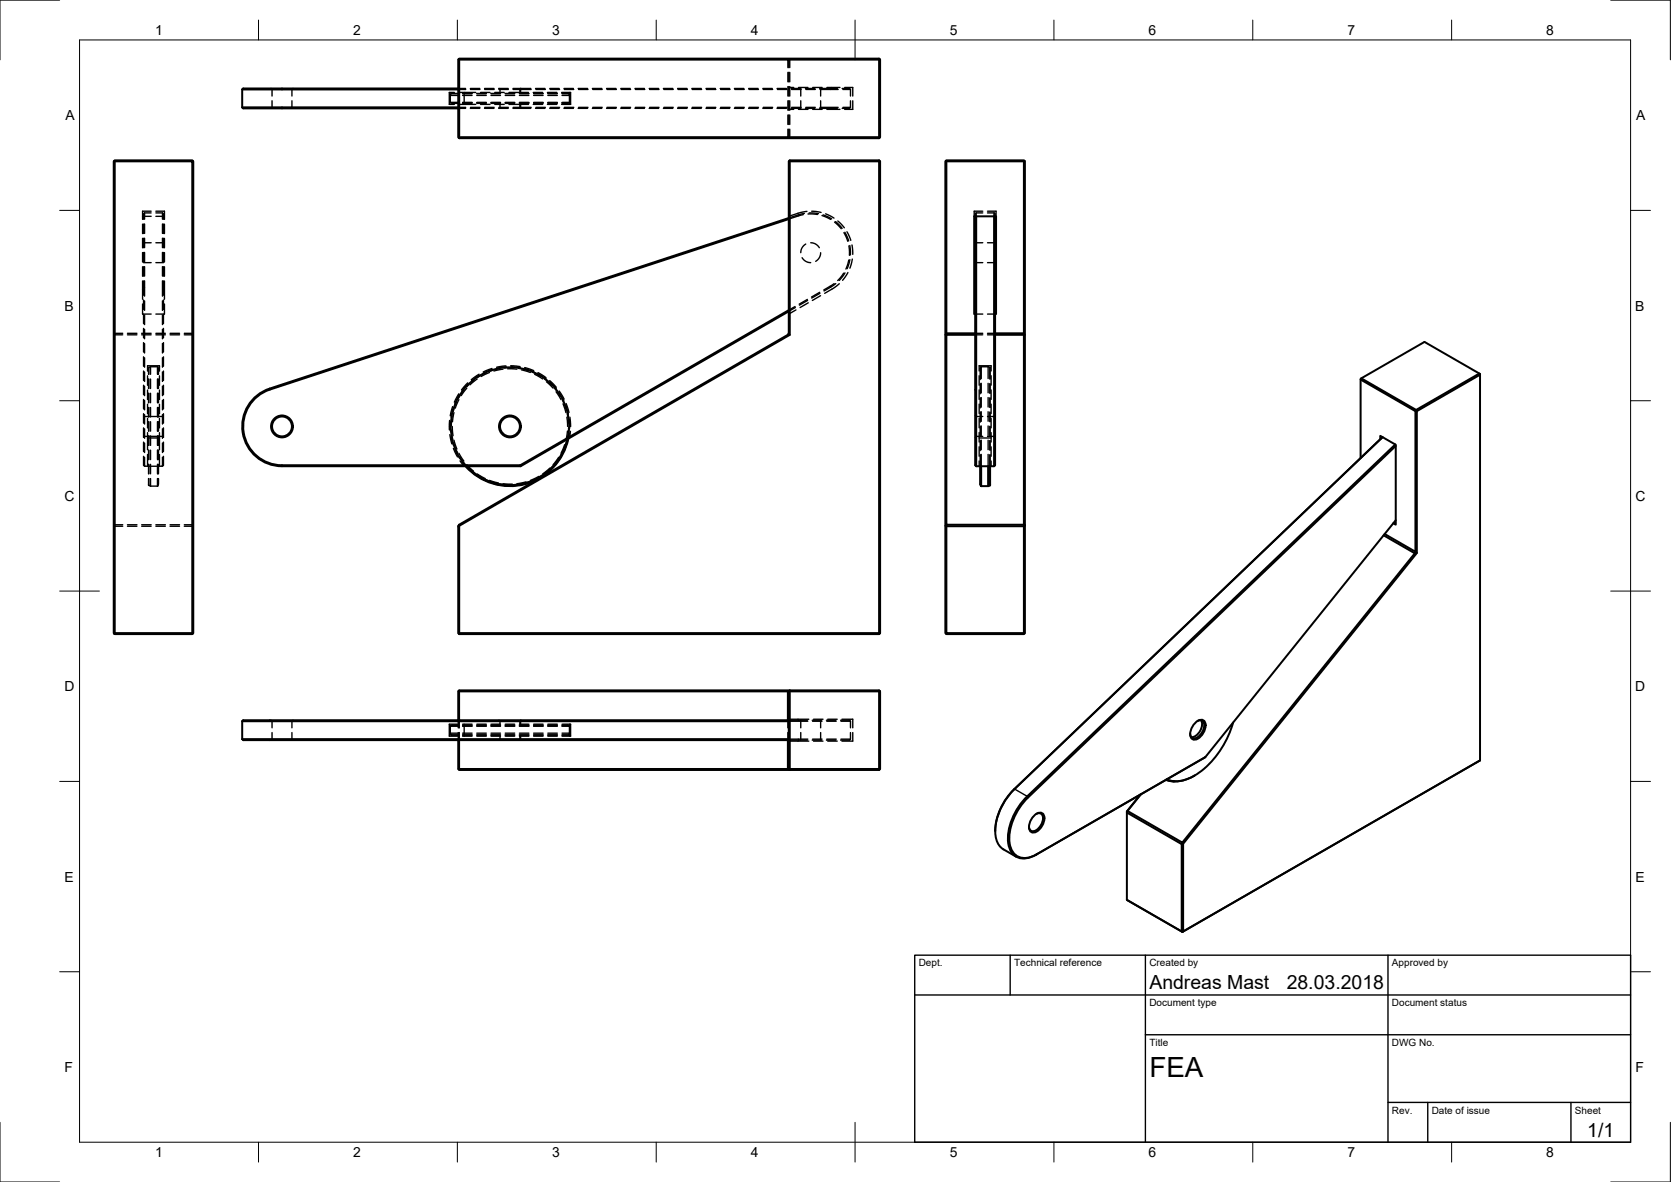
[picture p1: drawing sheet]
<svg xmlns="http://www.w3.org/2000/svg" width="420mm" height="297mm" viewBox="0 0 420 297" stroke-linecap="round" stroke-linejoin="round" font-family="sans-serif">
<!-- layer: Sichtbar -->
<g fill="none" stroke="#000" stroke-width=".5">
<path d="M115.3 14.9v19.7l-.1-19.6 .3-.3h105.5l.3 .3-.1 19.6v-19.7M115.5 15h105.5M60.9 27l.3 .2h54M60.9 27h54.3M60.9 22.5h54.3M60.9 22.5v4.5M115.2 22.2h-54l-.3 .3M115.3 34.6h105.9M115.5 34.5h105.5M28.7 40.4h19.8M28.8 40.5h19.5v118.6M48.3 40.5h.3l-.1 118.7"/>
<path d="M198.3 55.1l-130.4 42.8a9.8 9.8 0 0 0-6.6 10.8 9.8 9.8 0 0 0 9.6 8.2h59.9M198.3 54.8l-130.5 42.9a10 10 0 0 0-6.8 11 10 10 0 0 0 9.9 8.5h60l67.4-39M198.5 40.4l.1 43.8M198.6 40.5h22.4M221.2 40.4l-22.6-.1-.3 .2v43.3l-.2 .3-82.7 47.8-.2 .3 .1 27 .2-27.1M237.8 40.4h19.8zM237.8 40.4l-.1 43.8 .4-.3-.1-.1M238 40.5v43.3M245.2 54.4v62.5l.3 .3v-62.8M250 54.4v62.8h-4.5M250.2 54.4v62.5l-.2 .3M257.5 40.5v43.3"/>
<path d="M257.6 40.4l.1 43.8M198.3 77.9l-67.5 39M245.2 78.9h-.2v-24.5h5.5v24.5h-.3M198.2 83.9l.4 .3-83.1 47.9h-.2M237.7 84.2v47.9M238 84.1v47.8h19.5v-47.8M238 83.8h7.2M238.1 83.9l-.1 .2h7.2M250.2 83.8h7.3M257.3 83.9l.2 .2h-7.3M257.3 83.9l.4 .3v47.9h-.1M257.5 83.8l-.2 .1"/>
<path d="M342.1 95.2l.2-.1 13.8 7.9v.2l-.2 .1-13.8-7.9zM342.1 95.4v19.7M342.3 95.1l15.9-9.2 13.9 8.1v97.1M372 93.9l-15.9 9.1M372.1 94.2l-15.8 9.1M130.8 116.9l.1 .3M142.6 110.4a14.8 14.8 0 0 1-25.2 6.8M142.7 110.4a14.8 14.8 0 0 1-25.4 6.8M142.9 110.2a15 15 0 0 1-10.8 11.5 15 15 0 0 1-15.1-4.5M246.5 117.2v4.5l.1 .4M246.6 117.2v4.9M246.7 117.2v5"/>
<path d="M248.5 117.2v5M248.9 117.2v4.8M249 117.2l-.1 4.8M347.1 110.4v-.9l3.8 2.3v20.1l-.6-.4M347.6 109.9l-92.6 88.5a15.2 15.2 0 0 0-4.8 10.5M350.8 111.7l-92.5 88.4a15.1 15.1 0 0 0-4.8 11.8 4 4 0 0 0 6 3.4l43.6-25M350.9 112.1l-92.4 88.3a14.8 14.8 0 0 0-4.6 11.5 3.9 3.9 0 0 0 5.8 3.3l43.4-24.9M355.9 103.3v35.4l-7.7-4.5M356.1 103.2l.2 .1v35.7M237.8 132.1h-.1l.1 27.1M238 131.9v.3h19.5v-.3M238 132.2v26.9h19.5"/>
<path d="M246.6 122.1l.1 .1M246.7 122.2h1.8M248.9 122l-.4 .2M257.7 132.1l-.1 27.1-.1-27M347.9 134.5l7.8 4.5v-.2M350.9 130.7l-47.8 59.6M355.7 139l-58.4 72.7-13.8-7.9 3.4-4.2M355.7 138.8l.6 .2-58.8 73h-.2M355.9 138.7l-.2 .1M28.8 159.1l19.7 .1-19.7 .1zM28.8 159.1l-.1-118.7v118.8M115.3 159.2l105.7 .1 .3-.2-.1-118.7v118.8"/>
<path d="M115.5 159.1h105.5M238 159.1v.2l19.6-.1M115.3 173.6l.2-.1h105.5l.3 .2v19.5l-.3 .3h-22.4M115.3 173.6l-.1 7.4M115.3 173.6l.1 .1M115.4 173.7h82.7M115.4 173.7v7.3M198.3 173.7h.3l-.1 19.7zM198.3 173.7h-.2v7.3M198.6 173.5l-.1 .1M198.6 173.7h22.4M221.2 173.6v19.8"/>
<path d="M60.9 185.7l.3 .3h137.1M60.9 181.2h137.4M60.9 185.7h137.4M60.9 181.2v4.5M115.2 186v7.2h.2M115.3 193.4l.2 .1h83.1M115.4 186v7.2M115.4 193.2h82.7M198.1 186v7.2h.2M198.3 181h-137.1l-.3 .2M198.5 193.4l.1 .1M198.6 193.2h22.4"/>
<path d="M255.1 198.3a14.8 14.8 0 0 0-4.7 12.3 4.3 4.3 0 0 0 1.9 2.9l3.2 1.8M286.7 199.7l-3.4 4.3M293.2 196l2.2 .4M300.3 181.9a1.65 1.65 0 0 1 2.6-.6 3.6 3.6 0 0 1-2.7 4.6 1.66 1.66 0 0 1-.7-2.5zM300.4 194.9a7.9 7.9 0 0 1-7.1 1M301.1 181.2a1.07 1.07 0 0 1 1.2-.1 1.07 1.07 0 0 1 .5 1.2 3.4 3.4 0 0 1-2.6 3.3 1.05 1.05 0 0 1-.9-1.2M302 181a3.2 3.2 0 0 1-2.5 4.2M310.1 181.6a23 23 0 0 1-10.3 13.6 7.5 7.5 0 0 1-6.4 .7M372.1 191.1l-74.8 43.1-14-8.1M372.1 191.1l-.1 .1M259.8 205.2a1.65 1.65 0 0 1 2.6-.6 3.6 3.6 0 0 1-2.7 4.6 1.66 1.66 0 0 1-.8-2.5zM260.6 204.5a1.07 1.07 0 0 1 1.2 0 1.07 1.07 0 0 1 .5 1.1 3.4 3.4 0 0 1-2.7 3.3 1.05 1.05 0 0 1-.9-1.2"/>
<path d="M283.3 204.2v21.9l13.8 8M283.5 203.8l-.2 .4 13.8 7.9 .2-.4M297.5 212v22.1l-.2 .1-.2-.1v-22"/>
<circle cx="70.9" cy="107.2" r="2.75"/>
<circle cx="70.9" cy="107.2" r="2.5"/>
<circle cx="128.2" cy="107.2" r="2.75"/>
<circle cx="128.2" cy="107.2" r="2.5"/>
</g>
<!-- layer: Verdeckt -->
<g fill="none" stroke="#000" stroke-width=".35">
<path d="M115.3 14.9l.2 .1M115.4 15v2M115.4 18.2v2.4M198.1 18.2v2.4M198.3 15v2M198.3 18.2v2.4M198.5 14.9l.1 2.1M198.6 14.7l-.4 .4-.1-.1v2M198.6 18.2v2.4M68.2 22.2l.2 .3v1.6M68.4 25.3v1.7l-.2 .2M73.4 25.3v1.7l.3 .2"/>
<path d="M73.7 22.2l-.3 .3v1.6M113.2 25.7h1.9M113.2 24h1.9M113.2 24v1.7M113.2 25.7l.1 .1M113.3 25.8l.4 .2h1.4M113.3 25.8h1.8M113.4 23.6h1.7M113.4 23.6l-.2 .4M114.2 23.2h-1.2v3h1.2M115.1 23.5l-1.7 .1M115.2 27.2h1.9"/>
<path d="M115.2 22.2h1.9M115.2 27h1.9M115.2 22.5h1.9M115.4 21.8v2.3M115.4 25.3v2.4M115.4 28.9v2.4M115.4 32.5v2M115.4 34.5h.1M115.4 34.5l-.1 .1M115.4 23.2h1.3M115.4 26.2h1.3M116.3 26h2.4"/>
<path d="M116.3 25.8h2.4M116.3 25.7h2.4M116.3 24h2.4M116.3 23.6h2.4M116.3 23.5h2.4M118.3 27.2h2.3M118.3 22.2h2.3M118.3 27h2.4M118.3 22.5h2.4M119.6 23.2h-2.9v3h2.9M119.9 26h2.4M119.9 25.8h2.4"/>
<path d="M119.9 25.7h2.4M119.9 24h2.4M119.9 23.6h2.4M119.9 23.5h2.4M120.8 26.2h2.4M120.8 23.2h2.4M121.8 27.2h2.4M121.8 22.2h2.4M121.9 27h2.3M121.9 22.5h2.3M123.5 26h2.3M123.5 25.8h2.3"/>
<path d="M123.5 25.7h2.3M123.5 24h2.3M123.5 23.6h2.3M123.5 23.5h2.3M124.4 26.2h2.4M124.4 23.2h2.4M125.4 27.2h2.4M125.4 22.2h2.4M125.4 27h2.4M125.4 22.5h2.4M125.5 22.2l.2 .3v.7M125.7 26.2v.8l-.2 .2"/>
<path d="M127 26h2.4M127 25.8h2.4M127 25.7h2.4M127 24h2.4M127 23.6h2.4M127 23.5h2.4M128 26.2h2.9l-.1 1M129 27.2h4.5M129 22.2h4.5M129 22.5h4.6M129 27h4.6M130.6 26h2.4"/>
<path d="M130.6 25.8h2.4M130.6 25.7h2.4M130.6 24h2.4M130.6 23.6h2.4M130.6 23.5h2.4M130.7 26.2v.8l.3 .2M130.8 22.2l.1 1h-2.9M130.9 26.2h2M130.9 23.2h2M131 22.2l-.3 .3v.7M134.1 26.2h2.4M134.1 23.2h2.4"/>
<path d="M134.2 26h2.4M134.2 25.8h2.4M134.2 25.7h2.4M134.2 24h2.4M134.2 23.6h2.4M134.2 23.5h2.4M134.7 27.2h2.3M134.7 22.2h2.3M134.8 27h2.3M134.8 22.5h2.3M137.6 26.2h2.4M137.6 23.2h2.4"/>
<path d="M137.7 26h2.4M137.7 25.8h2.4M137.7 25.7h2.4M137.7 24h2.4M137.7 23.6h2.4M137.7 23.5h2.4M138.2 27.2h2.4M138.2 22.2h2.4M138.3 27h2.4M138.3 22.5h2.4M141.2 23.2h2v3h-2M141.3 25.8h1.8"/>
<path d="M141.3 25.7h1.9M141.3 24h1.9M141.3 23.6h1.7M141.3 23.5l1.7 .1M141.8 27.2h2.4M141.8 22.2h2.4M141.9 27h2.4M141.9 22.5h2.4M143 23.6l.2 .4M143.1 25.8l-.4 .2h-1.4M143.2 23.2h.3v3h-.3M143.2 24v1.7"/>
<path d="M143.2 25.7l-.1 .1M145.4 27.2h2.4M145.4 22.2h2.4M145.5 27h2.3M145.5 22.5h2.3M148.9 27.2h2.4M148.9 22.2h2.4M149 27h2.4M149 22.5h2.4M152.5 27.2h2.4M152.5 22.2h2.4M152.6 27h2.4"/>
<path d="M152.6 22.5h2.4M156.1 27.2h2.4M156.1 22.2h2.4M156.2 27h2.4M156.2 22.5h2.4M159.7 27.2h2.3M159.7 22.2h2.3M159.8 27h2.3M159.8 22.5h2.3M163.2 27.2h2.4M163.2 22.2h2.4M163.3 27h2.4"/>
<path d="M163.3 22.5h2.4M166.8 27.2h2.4M166.8 22.2h2.4M166.9 27h2.4M166.9 22.5h2.4M170.4 27.2h2.4M170.4 22.2h2.4M170.5 27h2.4M170.5 22.5h2.4M173.9 27.2h2.4M173.9 22.2h2.4M174 27h2.4"/>
<path d="M174 22.5h2.4M177.5 27.2h2.4M177.5 22.2h2.4M177.6 27h2.4M177.6 22.5h2.4M181.1 27.2h2.4M181.1 22.2h2.4M181.2 27h2.4M181.2 22.5h2.4M184.7 27.2h2.3M184.7 22.2h2.3M184.8 27h2.3"/>
<path d="M184.8 22.5h2.3M188.2 27.2h2.4M188.2 22.2h2.4M188.3 27h2.4M188.3 22.5h2.4M191.8 27.2h2.4M191.8 22.2h2.4M191.9 27h2.4M191.9 22.5h2.4M195.4 27.2h2.4M195.4 22.2h2.4M195.5 27h2.4"/>
<path d="M195.5 22.5h2.4M198.1 32.5v2l.1-.1 .4 .3M198.1 21.8v2.3M198.1 25.3v2.4M198.1 28.9v2.4M198.3 21.8v2.3M198.3 25.3v2.4M198.3 28.9v2.4M198.3 32.5v2M198.3 27.5h1.3M198.3 22h1.3M198.6 32.5l-.1 2.1"/>
<path d="M198.6 21.8v2.3M198.6 25.3v2.4M198.6 28.9v2.4M198.9 22.2h2.4v1.9M199 27h2.4M199 22.5h2.4M200.8 27.5h2.4M200.8 22h2.4M201.3 25.3v1.9h-2.4M202.5 27.2h2.4M202.5 22.2h2.4M202.6 27h2.4"/>
<path d="M202.6 22.5h2.4M204.3 27.5h2.4M204.3 22h2.4M206.1 27.2h4.5M206.1 22.2h4.5M206.2 27h4.6M206.2 22.5h4.6M206.3 22.2v1.9M206.3 25.3v1.9M207.9 27.5h3.3M207.9 22h3.3M211.8 22.2h1.8l.2 .3"/>
<path d="M211.9 27h1.9M211.9 22.5h1.9M212.4 22h2v2.1M213.8 27l-.2 .2h-1.8M213.8 22.5v1.6M213.8 25.3v1.7M214.4 25.3v2.2h-2M35.8 59.9v2.4M35.8 56.3v2.4M35.8 54.4h2.2M36.1 56.3v2.4M36.1 59.9v2.4"/>
<path d="M36.3 53.5l-.2 .3v1.3M36.3 59.9v2.3M36.3 56.3v2.4M36.3 53.5v1.6M36.3 53.5h1.7M38 53.1h-2.2v2M39.2 53.1h2.1v2M39.2 53.5h1.6M39.2 54.4h2.1M40.8 53.5l.3 .3v1.3M40.8 53.5v1.6M40.8 56.3v2.4"/>
<path d="M40.8 59.9v2.3M41.1 59.9v2.4M41.1 56.3v2.4M41.3 56.3v2.4M41.3 59.9v2.4M202 53.9l-3.7 1.2M202.3 53.6l-4 1.2M202.9 53.1l-1.6 .3-3 1M203.2 53.8l2.3 .1M203.4 53.5l2.4 .2M204.1 53.1l2.3 .3M206.7 54.2l2.2 .9"/>
<path d="M207 54l2.1 1M207.6 53.7l2.1 1.1M209.8 55.8l1.7 1.7M210.1 55.7l1.7 1.7M210.7 55.5l1.6 1.7M212.2 58.5l1 2.1M212.4 58.4l1 2.1M213 58.2l.9 2.2M245.5 53.5l-.3 .3v.6M245.5 53.5v.9M245.5 53.5h1.6M247.1 53.1h-2.1v1.3"/>
<path d="M248.3 53.1h2.2v1.3M248.3 53.5h1.7M250 53.5l.2 .3v.6M250 53.5v.9M35.8 70.6v4.6M35.8 67v2.4M35.8 63.5v2.3M35.8 76.4v2.5h2.2M36.1 63.4v2.4M36.1 67v2.4M36.1 70.6v3.6M36.1 61h1.9"/>
<path d="M36.1 66h1.9M36.1 75.4v2.4M36.1 79v2.3M36.3 70.6v3.8M36.3 67v2.4M36.3 63.4v2.4M36.3 75.6v2.4M36.3 79.2v2.4M39.2 61h1.9M39.2 66h1.9M40.8 63.4v2.4M40.8 67v2.4"/>
<path d="M40.8 70.6v3.8M40.8 75.6v2.4M40.8 79.2v2.4M41.1 70.6v3.6M41.1 67v2.4M41.1 63.4v2.4M41.1 75.4v2.4M41.1 79v2.3M41.3 63.5v2.3M41.3 67v2.4M41.3 70.6v4.6M41.3 76.4v2.5h-2.1"/>
<path d="M199.9 77l-1.6 .9M200 77.3l-1.7 .9M200.1 77.9l-1.8 1M201.7 64.8l.9 .9 1.2 .3M202.6 61.3l-.9 .9-.4 1.3M203 75.2l-2.1 1.2M203.1 75.5l-2.1 1.2M203.2 76.1l-2 1.2M203.8 61l1.3 .3 .9 1M206.1 73.5l-2.1 1.2M206.2 73.7l-2.1 1.2M206.3 74.3l-2 1.2"/>
<path d="M206.3 63.5l-.3 1.2-.9 1M209.7 71.3l-2.6 1.6M210.1 71.3l-2.9 1.8M211 71.3l-1.3 1-2.3 1.4M212.1 68.7l-1.5 1.8M212.5 68.6l-1.5 1.9M213.2 68.5l-1.3 1.9M213.4 65.3l-.7 2.3M213.4 61.8l.2 2.4M213.7 61.7l.1 2.4M213.7 65.2l-.7 2.3M214.2 61.6l.2 2.3"/>
<path d="M214.3 65.1l-.6 2.3M245.2 78.9h1.9M245.2 61h1.9M245.2 66h1.9M248.3 78.9h1.9M248.3 61h1.9M248.3 66h1.9M29 83.9l-.2 .2h2.1M29 83.9l-.4 .3M30.9 83.8h-2.1l.2 .1M32 83.8h2.4M32 84.1h2.4"/>
<path d="M35.6 83.8h2.4M35.6 84.1h2.4M36.1 82.5v2.4M36.1 86.1v2.4M36.1 89.7v2.4M36.1 93.2v2.4M36.1 96.8v2.4M36.3 82.8v2.3M36.3 86.3v2.4M36.3 89.9v2.4M36.3 93.5v2.4M36.3 97v2.4"/>
<path d="M37.1 98v2.4M37.1 94.4v2.4M37.1 93.3v-1.4h3v1.4M37.3 95.3v2.3M37.3 98.8v2.4M37.4 92.3v1.8M37.4 95.3v2.3M37.4 98.8v2.4M37.4 92.3l-.1 1.8M37.8 98.8v2.4M37.8 95.3v2.3M37.8 92.2v1.9"/>
<path d="M37.8 92.2h1.8M37.8 92.2l-.4 .1M39.2 83.8h2.4M39.2 84.1h2.4M39.6 92.2v1.9M39.6 95.3v2.3M39.6 98.8v2.4M39.6 92.2h.1M39.7 92.2l.1 .5v1.4M39.7 92.2v1.9M39.7 95.3v2.3M39.7 98.8v2.4"/>
<path d="M39.8 98.8v2.4M39.8 95.3v2.3M40.1 94.4v2.4M40.1 98v2.4M40.8 82.8v2.3M40.8 86.3v2.4M40.8 89.9v2.4M40.8 93.5v2.4M40.8 97v2.4M41.1 82.5v2.4M41.1 86.1v2.4M41.1 89.7v2.4"/>
<path d="M41.1 93.2v2.4M41.1 96.8v2.4M42.8 83.8h2.3M42.8 84.1h2.3M46.3 83.8h2l-.1 .1 .4 .3M48.2 83.9l.1 .2h-2M115.4 99l-1.2 2.1M115.5 99.3l-1.1 2.1M115.6 99.5l-1.1 2.1M116.3 98.2l-1.3 2M116.6 98.1l-1.3 2M117.4 97.5l-1.4 1.9"/>
<path d="M117.6 96.2l-1.6 1.8M117.7 96.5l-1.6 1.8M117.8 96.7l-1.6 1.8M118.8 95.6l-1.7 1.7M119.1 95.6l-1.7 1.6M120 95.2l-1.8 1.5M120.4 94l-1.9 1.4M120.5 94.3l-1.9 1.4M120.6 94.5l-2 1.4M121.8 93.7l-2.1 1.2M122.2 93.7l-2.1 1.2M123.1 93.6l-2.1 1"/>
<path d="M123.7 92.6l-2.2 .9M123.8 92.8l-2.2 .9M123.8 93l-2.2 .9M125.2 92.5l-2.3 .7M125.6 92.7l-2.3 .6M126.5 92.8l-2.3 .4M127.2 91.9l-2.3 .4M127.3 92.2l-2.4 .3M127.3 92.4l-2.3 .3M127.6 92.7l2.4 .1M128.4 91.9l2.4 .2M128.5 92.2l2.3 .2"/>
<path d="M128.5 92.3l2.4 .3M128.8 92.3h-2.4M129.1 92.4l-2.4 .1M130 92.3l2.4 .5M130.3 92.6l2.3 .5M131.1 93l2.3 .6M131.9 92.4l2.3 .7M132 92.6l2.2 .8M132 92.8l2.3 .8M133.5 93.2l2.2 1M133.7 93.5l2.2 1.1M134.4 94.1l2.1 1.1"/>
<path d="M135.3 93.6l2 1.3M135.3 93.9l2 1.3M135.3 94.2l2 1.3M136.7 94.9l1.9 1.5M136.9 95.2l1.8 1.6M137.4 95.9l1.7 1.6M138.2 95.6l1.7 1.7M138.2 96l1.7 1.7M138.2 96.2l1.7 1.8M139.4 97.3l1.4 1.9M139.5 97.6l1.4 2M139.8 98.5l1.3 1.9"/>
<path d="M140.6 98.9l1.1 2.1M140.6 98.7l1.2 2M140.6 98.3l1.2 2M238 83.8v.3M245.2 83.8h1.9M245.2 84.1h1.9M246.2 93.2v-1.3h3v1.3M246.2 98v2.4M246.2 94.4v2.4M246.5 96.6v2.4M246.6 92.2l-.1 .5v2.7M246.6 99.9v2.4"/>
<path d="M246.6 96.4v2.3M246.6 92.2v3M246.7 99.9v2.4M246.7 96.3v2.4M246.7 92.2v2.9M246.7 92.2h-.1M246.7 92.2h1.8M248.3 83.8h1.9M248.3 84.1h1.9M248.5 92.2v2.9M248.5 96.3v2.4M248.5 99.9v2.4"/>
<path d="M248.5 92.2l.4 .1M248.9 100v2.4M248.9 96.4v2.4M248.9 92.3v2.9M248.9 92.3l.1 3M249 96.5v2.3M249.2 94.4v2.4M249.2 98v2.4M257.5 83.8v.3M36.1 109.9l.2-.2h4.5l.3 .2M36.1 104.4l.2 .3h4.5l.3-.3M36.1 100.4v2.4"/>
<path d="M36.1 104v2.3M36.1 107.5v2.4M36.1 111.1v2.4M36.1 114.7v2.2l.2 .3M36.3 114.9v2.3h4.5v-2.3M36.3 100.6v2.4M36.3 104.2v2.4M36.3 107.8v2.3M36.3 111.3v2.4M37.1 113v-2.9h3v2.9M37.1 108.7v1.4M37.1 105.2v2.3"/>
<path d="M37.1 101.6v2.4M37.1 114.2v3M37.3 102.4v2.4M37.3 106v2.4M37.3 109.5v2.4M37.3 113.1v2.4M37.3 116.7v2.4M37.4 102.4v2.4M37.4 106v2.4M37.4 109.5v2.4M37.4 113.1v2.4M37.4 116.7v2.4"/>
<path d="M37.8 116.7v2.4M37.8 113.1v2.4M37.8 109.5v2.4M37.8 106v2.4M37.8 102.4v2.4M39.6 102.4v2.4M39.6 106v2.4M39.6 109.5v2.4M39.6 113.1v2.4M39.6 116.7v2.4M39.7 102.4v2.4M39.7 106v2.4"/>
<path d="M39.7 109.5v2.4M39.7 113.1v2.4M39.7 116.7v2.4M39.8 116.7v2.4M39.8 113.1v2.4M39.8 109.5v2.4M39.8 106v2.4M39.8 102.4v2.4M40.1 101.6v2.4M40.1 105.2v2.3M40.1 108.7v1.4M40.1 114.2v3"/>
<path d="M40.8 100.6v2.4M40.8 104.2v2.4M40.8 107.8v2.3M40.8 111.3v2.4M41.1 100.4v2.4M41.1 104v2.3M41.1 107.5v2.4M41.1 111.1v2.4M41.1 114.7v2.2l-.3 .3M113 105.7v2.3M113.1 109.2l.5 2.3M113.3 106v2.4"/>
<path d="M113.3 108.4l.4 2.3M113.4 109.5l.6 2.4M113.4 106.2l.1 2.4M113.5 104.8l-.2 2.4M113.5 108.1l.3 2.4M113.6 109.8l.6 2.3M113.7 104.5l-.2 2.4M113.7 107.2l.2 2.3M113.8 102.2l-.6 2.3M114 102.5l-.6 2.3M114 112.7l1 2.1M114.1 111.9l.9 2.2"/>
<path d="M114.1 102.7l-.5 2.3M114.1 103.7l-.3 2.3M114.1 110.6l.8 2.2M114.2 111.6l.9 2.2M114.4 113l1.1 2.1M114.5 101.3l-.8 2.3M114.7 113.2l1.1 2.1M114.8 101.1l-.8 2.3M115.4 100.4l-.9 2.2M115.4 113.9l1.2 2M115.6 115.1l1.5 2M115.6 114.8l1.8 2.4"/>
<path d="M115.7 115.8l1 1.4M116.2 116.1l.8 1.1M116.5 116.2l.8 1M117.4 116.8l1.7 1.6M117.9 117.9l1.8 1.5M120 119.1l2 1.2M135.5 119.7l-2.1 1M136.7 119.4l-2.1 1.3M138.3 117.6l-1.8 1.5M139.4 117.1l-1.7 1.6M140.5 114.9l-1.4 1.9M141.4 100.6l.9 2.2"/>
<path d="M141.4 114.1l-1.2 2M141.4 100.2l1 2.2M141.6 101.5l.7 2.2M142 111.8l-.9 2.1M142.2 102.1l.6 2.3M142.2 101.8l.7 2.3M142.3 101.4l.8 2.3M142.5 104.8l.2 2.4M142.6 104l.3 2.3M142.7 108.3l-.4 2.3M142.7 103.6l.4 2.4M142.7 110.7l-.7 2.3"/>
<path d="M142.9 109.2l-.2 1.2M143 105.6v2.4M143 107.5l-.4 2.9M143.1 105.3l.1 2.4M143.1 108.8l-.2 1.4M143.1 107.2l-.1 2.4M143.3 104.8l.2 2.4M143.4 108.4l-.2 1.7M245.2 104.4l.3 .3h1.6M246.2 115.9v1.3M246.2 112.3v2.4M246.2 108.7v2.4"/>
<path d="M246.2 105.1v2.4M246.2 101.6v2.3M246.2 110.1h3M246.5 100.2v2.3M246.5 103.7v2.4M246.5 107.3v2.4M246.5 110.9v2.3M246.5 114.4v2.8M246.6 114.2v3M246.6 110.7v2.3M246.6 107.1v2.4M246.6 103.5v2.4"/>
<path d="M246.7 114.2v3M246.7 110.6v2.4M246.7 107v2.4M246.7 103.5v2.4M247.1 109.7h-1.6l-.3 .2M248.3 109.7h1.7l.2 .2M248.5 103.5v2.4M248.5 107v2.4M248.5 110.6v2.4M248.5 114.2v3M248.9 114.3v2.9M248.9 110.7v2.4"/>
<path d="M248.9 107.1v2.4M248.9 103.6v2.3M249 114.3v2.9M249 110.7v2.4M249 107.2v2.4M249 103.6v2.4M249 100v2.4M249.2 101.6v2.3M249.2 105.1v2.4M249.2 108.7v2.4M249.2 112.3v2.4M249.2 115.9v1.3"/>
<path d="M250.2 104.4l-.2 .3h-1.7M28.7 132.1h-.1M30.9 131.9h-2.1l-.1 .2 .1 .1h2.1M32 131.9h2.4M32 132.2h2.4M35.6 131.9h2.4M35.6 132.2h2.4M37.3 120.3l.1 1.7M37.4 120.3v1.7M37.4 122l.4 .2M37.8 120.3v1.9M37.8 122.2h1.8"/>
<path d="M39.2 131.9h2.4M39.2 132.2h2.4M39.6 120.3v1.9M39.7 120.3v1.8M39.7 122.1l-.1 .1M39.8 120.3v1.4l-.1 .4M42.8 131.9h2.3M42.8 132.2h2.3M46.3 131.9h2l.2 .2M48.5 132.1l-.2 .1h-2M48.5 132.1h.1M120.8 120.1l2.1 1"/>
<path d="M123.1 120.7l2.2 .7M124.1 121.5l2.3 .5M126.5 121.6l2.3 .1M130 122l-2.4 .1M132.3 121.1l-2.3 .5M133.5 121.1l-2.3 .7M238 131.9v.3M257.5 131.9v.3M115.3 173.6l.2 2.2M115.5 176.9v2.4M198.1 173.7h.5M68.2 181l.2 .2v1.7"/>
<path d="M68.4 184.1v1.6l-.2 .3M73.4 184.1v1.6l.3 .3M73.7 181l-.3 .2v1.7M113.2 182.5h1.9M113.2 184.2h1.9M113.2 184.2l.2 .5M113.2 182.5v1.7M113.3 182.4h1.8M113.3 182.4l-.1 .1M113.4 184.7h1.7M115.1 182h-2.1v3h2.1M115.1 182.2h-1.4l-.4 .2"/>
<path d="M115.2 181v1.9M115.2 184.1v1.9M115.4 181v1.9M115.4 184.1v1.9M115.5 191.2l-.2 2.2M115.5 180.5v2.4M115.5 184.1v2.4M115.5 187.7v2.3M116.3 185h2.4M116.3 182h2.4M116.3 182.2h2.4M116.3 182.4h2.4"/>
<path d="M116.3 182.5h2.4M116.3 184.2h2.4M116.3 184.7h2.4M116.7 182v3M119.9 185h2.4M119.9 182h2.4M119.9 182.2h2.4M119.9 182.4h2.4M119.9 182.5h2.4M119.9 184.2h2.4M119.9 184.7h2.4M123.5 185h2.3"/>
<path d="M123.5 182h2.3M123.5 182.2h2.3M123.5 182.4h2.3M123.5 182.5h2.3M123.5 184.2h2.3M123.5 184.7h2.3M125.5 181l.2 .2v.8M125.7 185v.7l-.2 .3M127 185h2.4M127 182h2.4M127 182.2h2.4M127 182.4h2.4"/>
<path d="M127 182.5h2.4M127 184.2h2.4M127 184.7h2.4M130.6 185h2.4M130.6 182h2.4M130.6 182.2h2.4M130.6 182.4h2.4M130.6 182.5h2.4M130.6 184.2h2.4M130.6 184.7h2.4M130.7 185v.7l.3 .3M130.8 181l.1 1"/>
<path d="M130.9 185l-.1 1M131 181l-.3 .2v.8M134.2 185h2.4M134.2 182h2.4M134.2 182.2h2.4M134.2 182.4h2.4M134.2 182.5h2.4M134.2 184.2h2.4M134.2 184.7h2.4M137.7 185h2.4M137.7 182h2.4M137.7 182.2h2.4"/>
<path d="M137.7 182.4h2.4M137.7 182.5h2.4M137.7 184.2h2.4M137.7 184.7h2.4M141.3 182h2.2v3h-2.2M141.3 182.2h1.4l.4 .2M141.3 182.4h1.8M141.3 184.2h1.9l-.2 .5M141.3 184.7h1.7M143 184.7h-1.7M143.1 182.4l-1.8 .1M143.2 182v3"/>
<path d="M198.1 181v1.9M198.1 184.1v1.9M198.1 193.2h.5M198.3 180.7h5.1M198.3 186.2h5.1M198.3 181h4.7M198.3 186h4.7M198.3 181.2h4.8M198.3 185.7h4.8M201.3 181v1.9M201.3 184.1v1.9M204.2 181h2.4"/>
<path d="M204.2 186h2.4M204.3 181.2h2.4M204.3 185.7h2.4M204.6 180.7h2.3M204.6 186.2h2.3M206.3 181v1.9M206.3 184.1v1.9M207.8 181h2.4M207.8 186h2.4M207.9 181.2h2.4M207.9 185.7h2.4M208.1 180.7h2.4"/>
<path d="M208.1 186.2h2.4M211.4 181h2.2l.2 .2M211.5 181.2h2.3M211.5 185.7h2.3M211.7 180.7h2.7v2.2M213.8 185.7l-.2 .3h-2.2M213.8 181.2v1.7M213.8 184.1v1.6M214.4 184.1v2.1h-2.7"/>
</g>
<!-- layer: Sichtbar schmal -->
<path d="M255 198.4l3.5 2M260.7 214.7l-.2 .1" fill="none" stroke="#000" stroke-width=".35"/>
<!-- layer: Border -->
<g fill="none" stroke="#000" stroke-width=".25">
<path d="M15 0h-15v15M20 10h390v277h-390zM65 5v5M115 5v5M165 5v5M215 5v10M265 5v5M315 5v5M365 5v5M405 0h15v15M15 52.9h5M410 52.9h5"/>
<path d="M15 100.7h5M410 100.7h5M15 148.5h10M405 148.5h10M15 196.4h5M410 196.4h5M15 244.2h5M410 244.2h5M0 282v15h15M65 287v5M115 287v5M165 287v5"/>
<path d="M215 282v10M265 287v5M315 287v5M365 287v5M420 282v15h-15"/>
</g>
<!-- layer: TitleBlock -->
<path d="M230 240h180v47h-180zM230 250h180M254 240v10M288 240v47M349 240v47M288 260h122M349 277h61M359 277v10M395 277v10" fill="none" stroke="#000" stroke-width=".35"/>
<text font-size="7" x="289" y="270.5">FEA</text>
<g font-size="4.9">
<text x="289" y="248.5">Andreas Mast</text>
<text x="323.5" y="248.5">28.03.2018</text>
<text x="399.1" y="285.7">1/1</text>
</g>
<g font-size="3.5">
<text x="39" y="8.8">1</text>
<text x="88.8" y="8.8">2</text>
<text x="138.8" y="8.8">3</text>
<text x="188.7" y="8.8">4</text>
<text x="238.8" y="8.8">5</text>
<text x="288.7" y="8.8">6</text>
<text x="338.8" y="8.8">7</text>
<text x="388.8" y="8.8">8</text>
<text x="16.4" y="30.2">A</text>
<text x="411.4" y="30.2">A</text>
<text x="16.2" y="78">B</text>
<text x="411.2" y="78">B</text>
<text x="16.2" y="125.9">C</text>
<text x="411.2" y="125.9">C</text>
<text x="16.2" y="173.7">D</text>
<text x="411.2" y="173.7">D</text>
<text x="16.2" y="221.5">E</text>
<text x="411.2" y="221.5">E</text>
<text x="16.2" y="269.4">F</text>
<text x="411.2" y="269.4">F</text>
<text x="39" y="290.8">1</text>
<text x="88.8" y="290.8">2</text>
<text x="138.8" y="290.8">3</text>
<text x="188.7" y="290.8">4</text>
<text x="238.8" y="290.8">5</text>
<text x="288.7" y="290.8">6</text>
<text x="338.8" y="290.8">7</text>
<text x="388.8" y="290.8">8</text>
</g>
<g font-size="2.5">
<text x="231" y="242.8">Dept.</text>
<text x="255" y="242.8">Technical reference</text>
<text x="289" y="242.8">Created by</text>
<text x="350" y="242.8">Approved by</text>
<text x="289" y="252.8">Document type</text>
<text x="350" y="252.8">Document status</text>
<text x="289" y="262.8">Title</text>
<text x="350" y="262.8">DWG No.</text>
<text x="350" y="279.8">Rev.</text>
<text x="360" y="279.8">Date of issue</text>
<text x="396" y="279.8">Sheet</text>
</g>
</svg>
